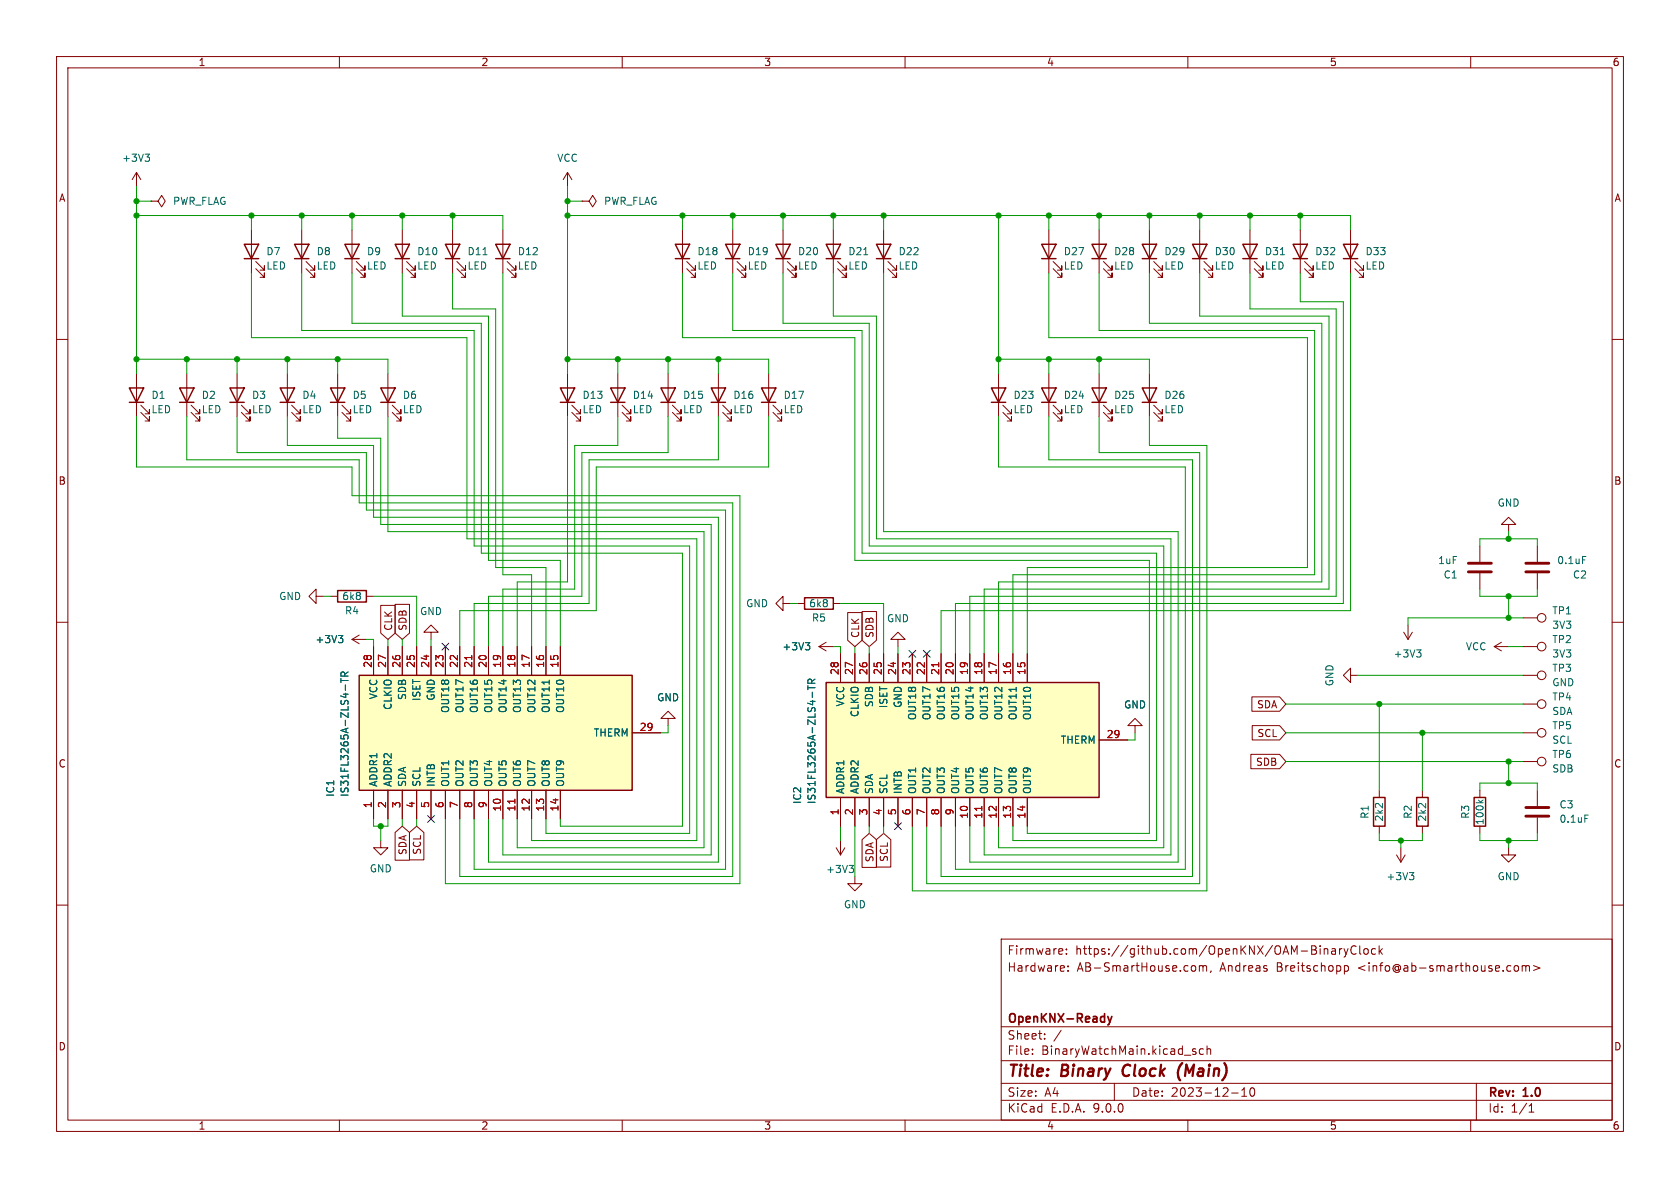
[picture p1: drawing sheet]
<svg xmlns="http://www.w3.org/2000/svg" width="297mm" height="210mm" viewBox="0 0 297 210" stroke-linecap="round" stroke-linejoin="round" font-family="sans-serif">
<g fill="none" stroke="#840000" stroke-width=".18">
<path d="M10 10h277v190h-277zM12 12h273v186h-273zM60 10v2M110 10v2M160 10v2M210 10v2M260 10v2M26.7 35.6h1.2l.7-1.1 .6 1.1-.6 1-.7-1M26.7 35.6h.1M88.9 40.6v7.7M89.7 47.5l1.5 1.5v-.7v.7h-.8M89.7 46.2l1.5 1.6v-.8v.8h-.8"/>
<path d="M147.3 40.6v7.7M148.1 47.5l1.5 1.5v-.7v.7h-.8M148.1 46.2l1.5 1.6v-.8v.8h-.8M156.2 40.6v7.7M157 47.5l1.5 1.5v-.7v.7h-.8M157 46.2l1.5 1.6v-.8v.8h-.8M10 60h2M176.5 66v7.7M177.3 72.9l1.5 1.5v-.7v.7h-.7M177.3 71.6l1.5 1.6v-.8v.8h-.7M285 60h2M10 110h2"/>
<path d="M269.2 119.4h2.6M285 110h2M269.2 134.6h2.6M269.2 124.5h2.6M269.2 129.5h2.6M10 160h2M177 166h108v32h-108zM187.8 167.8l.1 .3-.7 .1M188.5 168.6v.1M188.5 167.8v.1M188.8 171.6v.1M188.8 170.8v.1"/>
<path d="M211.1 170.7l.3 .3v.4l-.3 .3M212 170.7v1M212 170.8l.5-.1 .2 .2M212.7 170.9l.2-.2 .3 .1 .1 .9M212.7 170.9v.8M214.1 171.6l-.1 .3M234.3 167.7h.2l.2 .2v.8M235.5 167.8h.5l.1 .9M236.1 168.1h-.5a.29 .29 0 0 0-.2 .3 .29 .29 0 0 0 .2 .3l.5-.1M236.8 167.7v1M237.2 167.7l-.2 .1-.2 .2M237.6 167.7l.4 1"/>
<path d="M237.7 170.8l.4-.1 .3 .3v.4l-.2 .2h-.5M237.7 170.7v1.5M238 168.7l-.2 .4-.2 .1M238.3 167.7l-.3 1M239.7 167.3a.6 .6 0 0 0-.7 0 .6 .6 0 0 0-.2 .8 .56 .56 0 0 0 .3 .5 .56 .56 0 0 0 .6 0M240.4 167.2v1.3l.2 .2M241.2 167.8l.4-.1 .3 .3v.4l-.3 .3-.4-.1-.1-.2v-.4zM243.2 167.8l-.5-.1-.2 .3v.4l.1 .2h.6M243.8 167.2v1.5M244 168.1l.4 .6M244.4 167.7l-.6 .6M267.8 170.8l.4-.1 .3 .3v.4l-.3 .3-.4-.1-.1-.2v-.4z"/>
<path d="M269.1 170.8l.4-.1 .2 .2M269.1 170.7v1M269.7 170.9l.3-.2 .3 .1 .1 .9M269.7 170.9v.8M271.1 170.7l1.1 .4-1.1 .5M285 160h2M60 198v2M110 198v2M160 198v2M177 194.5h108M177 191.5h108M177 187.5h108"/>
<path d="M177 181.5h108M182.5 186.3v.1M182.5 185.5v.1M184.7 183.6v.1M184.7 182.8v.1M187.6 182.1l-1.3 2M197 191.5v3M210 198v2M210.9 185.8l.5 .2 .1 .2-.3 .2-.4-.1M210.9 185.5h.5M212.7 185.5l-.4-.1-.3 .3v.4l.2 .2h.5M213.4 185.5l.2-.1 .4 .1v.9"/>
<path d="M213.4 184.9v1.5M217.7 193.2h1.2M219.5 193.8h.9M219.5 192.7l.5-.4v1.5M221.1 192.4l.2-.1a.81 .81 0 0 1 .6 .6 .81 .81 0 0 1-.3 .8l-.1 .1a.81 .81 0 0 1-.4-1.4zM260 198v2M261 191.5v6.5M270.3 196.6h.9M270.3 195.5l.4-.4v1.5"/>
<circle cx="272.5" cy="119.4" r=".76"/>
<circle cx="272.5" cy="124.5" r=".76"/>
<circle cx="272.5" cy="129.5" r=".76"/>
<circle cx="272.5" cy="134.6" r=".76"/>
</g>
<path d="M198.8 188.5a1.27 1.27 0 0 0-.1 1.6M209 187.9a2.35 2.35 0 0 0-.4 3.1" fill="none" stroke="#840000" stroke-width=".4"/>
<path d="M195.8 179.7l.4 1M196.6 179.7l-.4 1M196.2 180.7l-.1 .3-.3 .2" fill="none" stroke="#840000" stroke-width=".3"/>
<path d="M87.6 43.2h2.6l-1.3 2.5zM87.6 45.7h2.6M146 43.2h2.6l-1.3 2.5zM146 45.7h2.6M154.9 43.2h2.6l-1.3 2.5zM154.9 45.7h2.6M175.3 68.6h2.5l-1.3 2.5zM175.3 71.1h2.5" fill="none" stroke="#840000" stroke-width=".25"/>
<path d="M152.7 45h.7" fill="none" stroke="#006464" stroke-width=".18"/>
<path d="M146 120.7h48.3v20.3h-48.3z" fill="#ffffc2"/>
<g fill="none" stroke="#840000" stroke-width=".25">
<path d="M43.2 43.2h2.5l-1.3 2.5zM43.2 45.7h2.5M52.1 43.2h2.5l-1.3 2.5zM52.1 45.7h2.5M61 43.2h2.5l-1.3 2.5zM61 45.7h2.5M69.8 43.2h2.6l-1.3 2.5zM69.8 45.7h2.6M78.7 43.2h2.6l-1.3 2.5zM78.7 45.7h2.6M119.4 43.2h2.5l-1.3 2.5zM119.4 45.7h2.5"/>
<path d="M128.3 43.2h2.5l-1.3 2.5zM128.3 45.7h2.5M137.2 43.2h2.5l-1.3 2.5zM137.2 45.7h2.5M184.1 43.2h2.6l-1.3 2.5zM184.1 45.7h2.6M193 43.2h2.6l-1.3 2.5zM193 45.7h2.6M201.9 43.2h2.6l-1.3 2.5zM201.9 45.7h2.6M210.8 43.2h2.6l-1.3 2.5zM210.8 45.7h2.6"/>
<path d="M219.7 43.2h2.5l-1.2 2.5zM219.7 45.7h2.5M228.6 43.2h2.5l-1.2 2.5zM228.6 45.7h2.5M237.5 43.2h2.5l-1.2 2.5zM237.5 45.7h2.5M22.9 68.6h2.5l-1.3 2.5zM22.9 71.1h2.5M31.7 68.6h2.6l-1.3 2.5zM31.7 71.1h2.6M40.6 68.6h2.6l-1.3 2.5zM40.6 71.1h2.6"/>
<path d="M49.5 68.6h2.6l-1.3 2.5zM49.5 71.1h2.6M58.4 68.6h2.6l-1.3 2.5zM58.4 71.1h2.6M67.3 68.6h2.5l-1.2 2.5zM67.3 71.1h2.5M99.1 68.6h2.5l-1.3 2.5zM99.1 71.1h2.5M107.9 68.6h2.6l-1.3 2.5zM107.9 71.1h2.6M116.8 68.6h2.6l-1.3 2.5zM116.8 71.1h2.6"/>
<path d="M134.6 68.6h2.6l-1.3 2.5zM134.6 71.1h2.6M184.1 68.6h2.6l-1.3 2.5zM184.1 71.1h2.6M193 68.6h2.6l-1.3 2.5zM193 71.1h2.6M201.9 68.6h2.6l-1.3 2.5zM201.9 71.1h2.6M59.7 104.4h5.1v2h-5.1zM142.2 105.7h5.1v2h-5.1zM146 120.7h48.3v20.3h-48.3zM242.8 141h2.1v5.1h-2.1z"/>
<path d="M250.4 141h2.1v5.1h-2.1zM260.6 141h2v5.1h-2z"/>
</g>
<g fill="none" stroke="#840000" stroke-width=".18">
<path d="M24.1 30.5l-.7 1.3M24.1 30.5l.8 1.3M24.1 30.5v2.5M100.3 30.5l-.7 1.3M100.3 30.5l.8 1.3M100.3 30.5v2.5M102.9 35.6h1.2l.7-1.1 .6 1.1-.6 1-.7-1M102.9 35.6h.1M44.4 40.6v7.7M45.2 47.5l1.5 1.5v-.7v.7h-.7M45.2 46.2l1.5 1.6v-.8v.8h-.7M53.3 40.6v7.7"/>
<path d="M54.1 47.5l1.5 1.5v-.7v.7h-.7M54.1 46.2l1.5 1.6v-.8v.8h-.7M62.2 40.6v7.7M63 47.5l1.5 1.5v-.7v.7h-.7M63 46.2l1.5 1.6v-.8v.8h-.7M71.1 40.6v7.7M71.9 47.5l1.5 1.5v-.7v.7h-.8M71.9 46.2l1.5 1.6v-.8v.8h-.8M80 40.6v7.7M80.8 47.5l1.5 1.5v-.7v.7h-.8M80.8 46.2l1.5 1.6v-.8v.8h-.8M120.6 40.6v7.7"/>
<path d="M121.4 47.5l1.5 1.5v-.7v.7h-.7M121.4 46.2l1.5 1.6v-.8v.8h-.7M129.5 40.6v7.7M130.3 47.5l1.5 1.5v-.7v.7h-.7M130.3 46.2l1.5 1.6v-.8v.8h-.7M138.4 40.6v7.7M139.2 47.5l1.5 1.5v-.7v.7h-.7M139.2 46.2l1.5 1.6v-.8v.8h-.7M185.4 40.6v7.7M186.2 47.5l1.5 1.5v-.7v.7h-.8M186.2 46.2l1.5 1.6v-.8v.8h-.8M194.3 40.6v7.7"/>
<path d="M195.1 47.5l1.5 1.5v-.7v.7h-.8M195.1 46.2l1.5 1.6v-.8v.8h-.8M203.2 40.6v7.7M204 47.5l1.5 1.5v-.7v.7h-.8M204 46.2l1.5 1.6v-.8v.8h-.8M212.1 40.6v7.7M212.9 47.5l1.5 1.5v-.7v.7h-.8M212.9 46.2l1.5 1.6v-.8v.8h-.8M221 40.6v7.7M221.7 47.5l1.6 1.5v-.7v.7h-.8M221.7 46.2l1.6 1.6v-.8v.8h-.8M229.9 40.6v7.7"/>
<path d="M230.6 47.5l1.6 1.5v-.7v.7h-.8M230.6 46.2l1.6 1.6v-.8v.8h-.8M238.8 40.6v7.7M239.5 47.5l1.5 1.5v-.7v.7h-.7M239.5 46.2l1.5 1.6v-.8v.8h-.7M24.1 66v7.7M24.9 72.9l1.5 1.5v-.7v.7h-.7M24.9 71.6l1.5 1.6v-.8v.8h-.7M33 66v7.7M33.8 72.9l1.5 1.5v-.7v.7h-.8M33.8 71.6l1.5 1.6v-.8v.8h-.8M41.9 66v7.7"/>
<path d="M42.7 72.9l1.5 1.5v-.7v.7h-.8M42.7 71.6l1.5 1.6v-.8v.8h-.8M50.8 66v7.7M51.6 72.9l1.5 1.5v-.7v.7h-.8M51.6 71.6l1.5 1.6v-.8v.8h-.8M59.7 66v7.7M60.5 72.9l1.5 1.5v-.7v.7h-.8M60.5 71.6l1.5 1.6v-.8v.8h-.8M68.6 66v7.7M69.3 72.9l1.6 1.5v-.7v.7h-.8M69.3 71.6l1.6 1.6v-.8v.8h-.8M100.3 66v7.7"/>
<path d="M101.1 72.9l1.5 1.5v-.7v.7h-.7M101.1 71.6l1.5 1.6v-.8v.8h-.7M109.2 66v7.7M110 72.9l1.5 1.5v-.7v.7h-.8M110 71.6l1.5 1.6v-.8v.8h-.8M118.1 66v7.7M118.9 72.9l1.5 1.5v-.7v.7h-.8M118.9 71.6l1.5 1.6v-.8v.8h-.8M135.9 66v7.7M136.7 72.9l1.5 1.5v-.7v.7h-.8M136.7 71.6l1.5 1.6v-.8v.8h-.8M185.4 66v7.7"/>
<path d="M186.2 72.9l1.5 1.5v-.7v.7h-.8M186.2 71.6l1.5 1.6v-.8v.8h-.8M194.3 66v7.7M195.1 72.9l1.5 1.5v-.7v.7h-.8M195.1 71.6l1.5 1.6v-.8v.8h-.8M203.2 66v7.7M204 72.9l1.5 1.5v-.7v.7h-.8M204 71.6l1.5 1.6v-.8v.8h-.8M261.6 96.5v2.8M266.7 92.7h1.3l-1.3-1.3-1.3 1.3h1.3v1.3M271.8 96.5v2.8M55.9 105.4v-1.3l-1.3 1.3 1.3 1.3v-1.3h1.2"/>
<path d="M58.4 105.4h1.3M62.2 113l1.3 .8M62.2 113h2.6M63.5 112.3l-1.3 .7M64.8 105.4h1.2M76.2 111.8h1.3l-1.3-1.3-1.3 1.3h1.3v1.2M138.4 106.7v-1.3l-1.2 1.3 1.2 1.3v-1.3h1.3M141 106.7h1.2M144.8 114.3h2.5M144.8 114.3l1.2 .8M146 113.5l-1.2 .8M147.3 106.7h1.3"/>
<path d="M148.6 115.6v5.1M151.1 115.6v5.1M153.7 115.6v5.1M156.2 115.6v5.1M158.7 113h1.3l-1.3-1.2-1.2 1.2h1.2v1.3M158.7 115.6v5.1M161.3 115.6v5.1M163.8 115.6v5.1M166.4 115.6v5.1M168.9 115.6v5.1M171.4 115.6v5.1M174 115.6v5.1"/>
<path d="M176.5 115.6v5.1M179.1 115.6v5.1M181.6 115.6v5.1M238.8 119.4v-1.3l-1.3 1.3 1.3 1.3v-1.3h1.2M248.2 111.8l.7 1.2M248.9 110.5v2.5M249.7 111.8l-.8 1.2M261.6 101.3v2.8M264.2 114.3h2.5M264.2 114.3l1.2 .8M265.4 113.5l-1.2 .8M269.2 109.2h2.6"/>
<path d="M269.2 114.3h2.6M271.8 101.3v2.8M118.1 127h1.3l-1.3-1.3-1.3 1.3h1.3v1.3M194.3 130.8h5.1M200.7 128.3h1.2l-1.2-1.3-1.3 1.3h1.3v1.2M243.8 139.7v1.3M251.5 139.7v1.3M261.6 139.7v1.3M271.8 139.7v2.8M67.3 148.6v1.3h1.3l-1.3 1.2-1.3-1.2h1.3M147.8 149.9l.8 1.2M148.6 141v5.1"/>
<path d="M148.6 148.6v2.5M149.4 149.9l-.8 1.2M151.1 154.9v1.3h1.3l-1.3 1.3-1.2-1.3h1.2M151.1 141v5.1M153.7 141v5.1M156.2 141v5.1M158.7 141v5.1M161.3 141v5.1M163.8 141v5.1M166.4 141v5.1M168.9 141v5.1M171.4 141v5.1"/>
<path d="M174 141v5.1M176.5 141v5.1M179.1 141v5.1M181.6 141v5.1M243.8 146.1v1.2M246.9 151.1l.7 1.3M247.6 149.9v2.5M248.4 151.1l-.8 1.3M251.5 146.1v1.2M261.6 146.1v1.2M266.7 149.9v1.2h1.3l-1.3 1.3-1.3-1.3h1.3M271.8 144.5v2.8"/>
<circle cx="272.5" cy="114.3" r=".76"/>
<circle cx="272.5" cy="109.2" r=".76"/>
</g>
<path d="M166 117.1v.8M173.6 142.5v.8" fill="none" stroke="#a90000" stroke-width=".18"/>
<g fill="none" stroke="#006464" stroke-width=".18">
<path d="M25.6 27.2h.8l-.4 .5M26.2 27.7l.2 .3v.3l-.2 .2M85.4 45h.7M226.4 45h.7M279.8 98.4h.6M59.8 112.3h.8l-.4 .5M60.4 112.8l.2 .3v.3l-.2 .2M142.4 113.6h.8l-.5 .5M142.9 114.1l.3 .2v.3l-.3 .3M250.4 114.9h.8l-.4 .5M251 115.4l.2 .2v.3l-.2 .2M142.8 121.2v.7"/>
<path d="M142.8 121.6h1.3M143.5 120.8l-.1-.6-.2-.1h-.3l-.1 .7h1.3M143.6 122.4v.9M144.1 120.1l-.6 .4M150.1 153h.8l-.4 .5M150.6 153.5l.3 .2v.3l-.3 .2M249.2 154.2h.7l-.4 .5M249.7 154.7l.2 .3v.3l-.2 .2M261.4 141.4l.4 .5M262.2 141.4l-.5 .4M280.2 144.1h.6"/>
</g>
<path d="M259.6 99.6h4.1M269.7 99.6h4.1M259.6 101.1h4.1M269.7 101.1h4.1M269.7 142.7h4.1M269.7 144.3h4.1" fill="none" stroke="#840000" stroke-width=".51"/>
<path d="M63.5 119.4h48.3v20.3h-48.3z" fill="#ffffc2"/>
<path d="M125.7 68.6h2.6l-1.3 2.5zM125.7 71.1h2.6M63.5 119.4h48.3v20.3h-48.3z" fill="none" stroke="#840000" stroke-width=".25"/>
<g fill="none" stroke="#840000" stroke-width=".18">
<path d="M127 66v7.7M127.8 72.9l1.5 1.5v-.7v.7h-.8M127.8 71.6l1.5 1.6v-.8v.8h-.8M66 114.3v5.1M67.3 107h2.6v4.9l-1.3 1.1-1.3-1.1zM68.6 114.3v5.1M69.8 106.8h2.6v5.1l-1.3 1.1-1.3-1.1zM71.1 114.3v5.1M73.7 114.3v5.1M76.2 114.3v5.1M78.7 114.3v5.1M81.3 114.3v5.1"/>
<path d="M83.8 114.3v5.1M86.4 114.3v5.1M88.9 114.3v5.1M91.4 114.3v5.1M94 114.3v5.1M96.5 114.3v5.1M99.1 114.3v5.1M148.6 115.6v5.1M149.9 108.3h2.5v4.9l-1.3 1.1-1.2-1.1zM151.1 115.6v5.1M152.4 108.1h2.5v5.1l-1.2 1.1-1.3-1.1zM153.7 115.6v5.1"/>
<path d="M156.2 115.6v5.1M158.7 115.6v5.1M161.3 115.6v5.1M163.8 115.6v5.1M166.4 115.6v5.1M168.9 115.6v5.1M171.4 115.6v5.1M174 115.6v5.1M176.5 115.6v5.1M179.1 115.6v5.1M181.6 115.6v5.1M66 139.7v5.1"/>
<path d="M68.6 139.7v5.1M71.1 139.7v5.1M73.7 139.7v5.1M76.2 139.7v5.1M78.7 139.7v5.1M81.3 139.7v5.1M83.8 139.7v5.1M86.4 139.7v5.1M88.9 139.7v5.1M91.4 139.7v5.1M94 139.7v5.1M96.5 139.7v5.1"/>
<path d="M99.1 139.7v5.1M111.8 129.5h5M194.3 130.8h5.1M221.1 133.3h5.1l1.1 1.3-1.1 1.3h-5.1zM221.3 123.2h4.9l1.1 1.3-1.1 1.2h-4.9zM221.4 128.3h4.8l1.1 1.2-1.1 1.3h-4.8zM69.8 147.2l1.3-1.1 1.3 1.1v4.9h-2.6zM72.4 147.2l1.3-1.1 1.2 1.1v4.8h-2.5zM148.6 141v5.1M151.1 141v5.1M152.4 148.4l1.3-1.1 1.2 1.1v4.9h-2.5zM153.7 141v5.1"/>
<path d="M154.9 148.4l1.3-1.1 1.3 1.1v4.9h-2.6zM156.2 141v5.1M158.7 141v5.1M161.3 141v5.1M163.8 141v5.1M166.4 141v5.1M168.9 141v5.1M171.4 141v5.1M174 141v5.1M176.5 141v5.1M179.1 141v5.1M181.6 141v5.1"/>
</g>
<path d="M83.4 115.9v.7M166 117.1v.8M91 141.3v.7M173.6 142.5v.8" fill="none" stroke="#a90000" stroke-width=".18"/>
<g fill="none" stroke="#006464" stroke-width=".18">
<path d="M59.8 112.3h.8l-.4 .5M60.3 119.9v.8M60.4 112.8l.2 .3v.3l-.2 .2M60.9 119.5v-.6l-.2-.1h-.3l-.1 .7h1.2M61.5 118.8l-.6 .4M142.4 113.6h.8l-.5 .5M142.9 114.1l.3 .2v.3l-.3 .3M60.3 120.3h1.2M61.1 121.1v1M142.8 121.2v.7M142.8 121.6h1.3M143.5 120.8l-.1-.6-.2-.1h-.3l-.1 .7h1.3"/>
<path d="M143.6 122.4v.9M144.1 120.1l-.6 .4"/>
</g>
<g fill="none" stroke="#009600" stroke-width=".18">
<path d="M24.1 33v33M24.1 38.1h64.8v2.5M24.1 35.6h2.6M44.4 38.1v2.5M53.3 38.1v2.5M62.2 38.1v2.5M71.1 38.1v2.5M80 38.1v2.5M100.3 38.1h138.5v2.5M100.3 35.6h2.6M100.3 33v33M120.6 38.1v2.5"/>
<path d="M129.5 38.1v2.5M138.4 38.1v2.5M147.3 38.1v2.5M156.2 38.1v2.5M176.5 38.1v27.9M185.4 38.1v2.5M194.3 38.1v2.5M203.2 38.1v2.5M212.1 38.1v2.5M221 38.1v2.5M229.9 38.1v2.5M44.4 48.3v11.4h38.1v35.6h40.7v53.3h-29.2v-3.8"/>
<path d="M53.3 48.3v10.1h30.5v38.1h38.1v50.8h-25.4v-2.5M62.2 48.3v8.9h22.9v40.6h35.5v48.3h-21.5v-1.3M71.1 48.3v7.6h15.3v43.2h12.7v15.2M80 48.3v6.3h7.6v45.7h8.9v14M88.9 48.3v53.3h5.1v12.7M120.6 48.3v11.4h30.5v39.4h52.1v48.2h-21.6v-1.2M129.5 48.3v10.1h22.9v39.4h52.1v50.8h-25.4v-2.5M138.4 48.3v8.9h15.3v39.3h52v53.4h-29.2v-3.8M147.3 48.3v7.6h7.6v39.4h52.1v55.8h-33v-5M156.2 48.3v45.7h52.1v58.4h-36.9v-6.3M185.4 48.3v11.4h45.7v40.6h-49.5v15.3M194.3 48.3v10.1h38.1v43.2h-53.3v14"/>
<path d="M203.2 48.3v8.9h30.5v45.7h-57.2v12.7M212.1 48.3v7.6h22.8v48.2h-60.9v11.5M221 48.3v6.3h15.2v50.8h-64.8v10.2M229.9 48.3v5h7.6v53.4h-68.6v8.9M238.8 48.3v59.7h-72.4v7.6M24.1 73.7v8.9h38.1v5h68.6v68.6h-52.1v-11.4M24.1 63.5h44.5v2.5M33 63.5v2.5M33 73.7v7.6h30.5v7.6h66v66h-48.2v-10.1M41.9 73.7v6.3h22.9v10.2h63.5v63.5h-44.5v-8.9M41.9 63.5v2.5M50.8 73.7v5h15.2v12.7h61v61h-40.6v-7.6"/>
<path d="M50.8 63.5v2.5M59.7 73.7v3.8h7.6v15.2h58.4v58.4h-36.8v-6.3M59.7 63.5v2.5M68.6 73.7v20.3h55.9v55.9h-33.1v-5.1M100.3 63.5h35.6v2.5M100.3 73.7v29.2h-8.9v11.4M109.2 73.7v5h-7.6v25.4h-12.7v10.2M109.2 63.5v2.5M118.1 63.5v2.5M118.1 73.7v6.3h-15.2v25.4h-16.5v8.9M127 73.7v7.6h-22.9v25.4h-20.3v7.6M127 63.5v2.5"/>
<path d="M135.9 73.7v8.9h-30.5v25.4h-24.1v6.3M176.5 63.5h26.7v2.5M176.5 73.7v8.9h33v71.1h-40.6v-7.6M185.4 73.7v7.6h25.4v73.6h-44.4v-8.8M185.4 63.5v2.5M194.3 73.7v6.3h17.8v76.2h-48.3v-10.1M194.3 63.5v2.5M203.2 73.7v5h10.2v78.8h-52.1v-11.4M261.6 96.5v-1.2h10.2v1.2M266.7 94v1.3M57.1 105.4h1.3M64.8 113h1.2v1.3"/>
<path d="M66 105.4h7.7v8.9M68.6 113v1.3M71.1 113v1.3M76.2 113v1.3M139.7 106.7h1.3M147.3 114.3h1.3v1.3M148.6 106.7h7.6v8.9M151.1 114.3v1.3M153.7 114.3v1.3M158.7 114.3v1.3M240 119.4h29.2M261.6 104.1v1.3h10.2v-1.3"/>
<path d="M266.7 105.4v3.8M266.7 114.3h2.5M269.2 109.2h-20.3v1.3M118.1 128.3v1.2h-1.3M200.7 129.5v1.3h-1.3M227.3 129.5h41.9M227.3 134.6h41.9M227.3 124.5h41.9M243.8 124.5v15.2M251.5 129.5v10.2M261.6 139.7v-1.3h10.2v1.3M266.7 134.6v3.8"/>
<path d="M66 144.8v1.3h2.6v-1.3M67.3 146.1v2.5M71.1 144.8v1.3M73.7 144.8v1.3M148.6 146.1v2.5M151.1 146.1v8.8M153.7 146.1v1.2M156.2 146.1v1.2M243.8 147.3v1.3h7.7v-1.3M247.6 148.6v1.3M261.6 147.3v1.3h10.2v-1.3M266.7 148.6v1.3"/>
</g>
<path d="M78.1 113.7l1.2 1.2M79.3 113.7l-1.2 1.2M160.7 115l1.2 1.2M161.9 115l-1.2 1.2M163.2 115l1.2 1.2M164.4 115l-1.2 1.2M75.6 144.2l1.2 1.2M76.8 144.2l-1.2 1.2M158.1 145.4l1.3 1.3M159.4 145.4l-1.3 1.3" fill="none" stroke="#000084" stroke-width=".18"/>
<g fill="#009600" stroke="#009600" stroke-width=".18">
<circle cx="24.1" cy="38.1" r=".46"/>
<circle cx="44.4" cy="38.1" r=".46"/>
<circle cx="24.1" cy="63.5" r=".46"/>
<circle cx="33" cy="63.5" r=".46"/>
<circle cx="71.1" cy="38.1" r=".46"/>
<circle cx="62.2" cy="38.1" r=".46"/>
<circle cx="53.3" cy="38.1" r=".46"/>
<circle cx="24.1" cy="35.6" r=".46"/>
<circle cx="147.3" cy="38.1" r=".46"/>
<circle cx="156.2" cy="38.1" r=".46"/>
<circle cx="127" cy="63.5" r=".46"/>
<circle cx="118.1" cy="63.5" r=".46"/>
<circle cx="138.4" cy="38.1" r=".46"/>
<circle cx="129.5" cy="38.1" r=".46"/>
<circle cx="67.3" cy="146.1" r=".46"/>
<circle cx="109.2" cy="63.5" r=".46"/>
<circle cx="100.3" cy="38.1" r=".46"/>
<circle cx="100.3" cy="35.6" r=".46"/>
<circle cx="120.6" cy="38.1" r=".46"/>
<circle cx="80" cy="38.1" r=".46"/>
<circle cx="100.3" cy="63.5" r=".46"/>
<circle cx="59.7" cy="63.5" r=".46"/>
<circle cx="50.8" cy="63.5" r=".46"/>
<circle cx="41.9" cy="63.5" r=".46"/>
<circle cx="266.7" cy="148.6" r=".46"/>
<circle cx="266.7" cy="134.6" r=".46"/>
<circle cx="266.7" cy="138.4" r=".46"/>
<circle cx="185.4" cy="38.1" r=".46"/>
<circle cx="247.6" cy="148.6" r=".46"/>
<circle cx="251.5" cy="129.5" r=".46"/>
<circle cx="243.8" cy="124.5" r=".46"/>
<circle cx="212.1" cy="38.1" r=".46"/>
<circle cx="221" cy="38.1" r=".46"/>
<circle cx="185.4" cy="63.5" r=".46"/>
<circle cx="194.3" cy="63.5" r=".46"/>
<circle cx="176.5" cy="63.5" r=".46"/>
<circle cx="194.3" cy="38.1" r=".46"/>
<circle cx="203.2" cy="38.1" r=".46"/>
<circle cx="176.5" cy="38.1" r=".46"/>
<circle cx="229.9" cy="38.1" r=".46"/>
<circle cx="266.7" cy="95.3" r=".46"/>
<circle cx="266.7" cy="105.4" r=".46"/>
<circle cx="266.7" cy="109.2" r=".46"/>
</g>
<g font-size="2.8" fill="#840000">
<text x="178" y="190.9">Title:</text>
<text x="187.7" y="190.9">Binary</text>
<text x="199.3" y="190.9">Clock</text>
<text x="209.8" y="190.9">(Main)</text>
</g>
<g font-size="2.1" fill="#840000">
<text x="178" y="172">Hardware:</text>
<text x="178" y="169">Firmware:</text>
<text x="190.1" y="169">https://github.com/OpenKNX/OAM-BinaryClock</text>
<text x="190.4" y="172">AB-SmartHouse.com,</text>
<text x="215.7" y="172">Andreas</text>
<text x="225.8" y="172">Breitschopp</text>
<text x="240.3" y="172">&lt;info@ab-smarthouse.com&gt;</text>
<text x="178" y="184">Sheet:</text>
<text x="178" y="181.2">OpenKNX-Ready</text>
<text x="178" y="186.7">File:</text>
<text x="184.1" y="186.7">BinaryWatchMain.kicad_sch</text>
<text x="178" y="196.9">KiCad</text>
<text x="178" y="194.1">Size:</text>
<text x="184.7" y="194.1">A4</text>
<text x="185.7" y="196.9">E.D.A.</text>
<text x="193.3" y="196.9">9.0.0</text>
<text x="200" y="194.1">Date:</text>
<text x="207" y="194.1">2023-12-10</text>
<text x="263" y="194.3">Rev:</text>
<text x="263" y="196.9">Id:</text>
<text x="267.1" y="196.9">1/1</text>
<text x="269.4" y="194.3">1.0</text>
</g>
<g font-size="1.8" fill="#840000">
<text x="35" y="11.9">1</text>
<text x="85" y="11.9">2</text>
<text x="135" y="11.9">3</text>
<text x="185" y="11.9">4</text>
<text x="235" y="11.9">5</text>
<text x="285" y="11.9">6</text>
<text x="10.3" y="35.9">A</text>
<text x="285.3" y="35.9">A</text>
<text x="10.3" y="85.9">B</text>
<text x="285.3" y="85.9">B</text>
<text x="69.5" y="111.6" transform="rotate(-90 69.5 111.6)">CLK</text>
<text x="72.1" y="111.6" transform="rotate(-90 72.1 111.6)">SDB</text>
<text x="152.1" y="112.9" transform="rotate(-90 152.1 112.9)">CLK</text>
<text x="154.6" y="112.9" transform="rotate(-90 154.6 112.9)">SDB</text>
<text x="222.1" y="125.4">SDA</text>
<text x="222.2" y="130.5">SCL</text>
<text x="10.3" y="135.9">C</text>
<text x="221.9" y="135.6">SDB</text>
<text x="285.3" y="135.9">C</text>
<text x="72.1" y="151.3" transform="rotate(-90 72.1 151.3)">SDA</text>
<text x="74.6" y="151.2" transform="rotate(-90 74.6 151.2)">SCL</text>
<text x="154.6" y="152.5" transform="rotate(-90 154.6 152.5)">SDA</text>
<text x="157.2" y="152.5" transform="rotate(-90 157.2 152.5)">SCL</text>
<text x="10.3" y="185.9">D</text>
<text x="285.3" y="185.9">D</text>
<text x="35" y="199.9">1</text>
<text x="85" y="199.9">2</text>
<text x="135" y="199.9">3</text>
<text x="185" y="199.9">4</text>
<text x="235" y="199.9">5</text>
<text x="285" y="199.9">6</text>
</g>
<g font-size="1.8" fill="#006464">
<text x="21.5" y="28.8">+3V3</text>
<text x="98.4" y="28.8">VCC</text>
<text x="30.5" y="36.4">PWR_FLAG</text>
<text x="106.7" y="36.4">PWR_FLAG</text>
<text x="47" y="45.3">D7</text>
<text x="47" y="47.9">LED</text>
<text x="55.9" y="45.3">D8</text>
<text x="55.9" y="47.9">LED</text>
<text x="64.8" y="45.3">D9</text>
<text x="64.8" y="47.9">LED</text>
<text x="73.7" y="47.9">LED</text>
<text x="73.7" y="45.3">D10</text>
<text x="82.6" y="47.9">LED</text>
<text x="82.6" y="45.3">D11</text>
<text x="91.4" y="47.9">LED</text>
<text x="91.4" y="45.3">D12</text>
<text x="123.2" y="47.9">LED</text>
<text x="123.2" y="45.3">D18</text>
<text x="132.1" y="47.9">LED</text>
<text x="132.1" y="45.3">D19</text>
<text x="141" y="47.9">LED</text>
<text x="141" y="45.3">D20</text>
<text x="149.9" y="47.9">LED</text>
<text x="149.9" y="45.3">D21</text>
<text x="158.8" y="47.9">LED</text>
<text x="158.8" y="45.3">D22</text>
<text x="188" y="47.9">LED</text>
<text x="188" y="45.3">D27</text>
<text x="196.9" y="47.9">LED</text>
<text x="196.9" y="45.3">D28</text>
<text x="205.7" y="47.9">LED</text>
<text x="205.7" y="45.3">D29</text>
<text x="214.6" y="47.9">LED</text>
<text x="214.6" y="45.3">D30</text>
<text x="223.5" y="47.9">LED</text>
<text x="223.5" y="45.3">D31</text>
<text x="232.4" y="47.9">LED</text>
<text x="232.4" y="45.3">D32</text>
<text x="241.3" y="47.9">LED</text>
<text x="241.3" y="45.3">D33</text>
<text x="26.7" y="70.7">D1</text>
<text x="35.6" y="70.7">D2</text>
<text x="44.5" y="70.7">D3</text>
<text x="53.3" y="70.7">D4</text>
<text x="62.2" y="70.7">D5</text>
<text x="71.1" y="70.7">D6</text>
<text x="102.9" y="70.7">D13</text>
<text x="111.8" y="70.7">D14</text>
<text x="120.7" y="70.7">D15</text>
<text x="129.5" y="70.7">D16</text>
<text x="138.4" y="70.7">D17</text>
<text x="179.1" y="70.7">D23</text>
<text x="188" y="70.7">D24</text>
<text x="196.9" y="70.7">D25</text>
<text x="205.7" y="70.7">D26</text>
<text x="26.7" y="73.3">LED</text>
<text x="35.6" y="73.3">LED</text>
<text x="44.5" y="73.3">LED</text>
<text x="53.3" y="73.3">LED</text>
<text x="62.2" y="73.3">LED</text>
<text x="71.1" y="73.3">LED</text>
<text x="102.9" y="73.3">LED</text>
<text x="111.8" y="73.3">LED</text>
<text x="120.7" y="73.3">LED</text>
<text x="129.5" y="73.3">LED</text>
<text x="138.4" y="73.3">LED</text>
<text x="179.1" y="73.3">LED</text>
<text x="188" y="73.3">LED</text>
<text x="196.9" y="73.3">LED</text>
<text x="205.7" y="73.3">LED</text>
<text x="264.7" y="89.8">GND</text>
<text x="254.1" y="99.9">1uF</text>
<text x="275.2" y="99.9">0.1uF</text>
<text x="49.3" y="106.3">GND</text>
<text x="60.4" y="106.3">6k8</text>
<text x="131.8" y="107.5">GND</text>
<text x="143" y="107.5">6k8</text>
<text x="255.1" y="102.5">C1</text>
<text x="278" y="102.5">C2</text>
<text x="55.7" y="113.9">+3V3</text>
<text x="60.9" y="108.8">R4</text>
<text x="74.2" y="108.9">GND</text>
<text x="143.4" y="110.1">R5</text>
<text x="156.7" y="110.2">GND</text>
<text x="274.3" y="108.8">TP1</text>
<text x="274.3" y="113.9">TP2</text>
<text x="274.3" y="111.4">3V3</text>
<text x="138.2" y="115.2">+3V3</text>
<text x="246.3" y="116.4">+3V3</text>
<text x="259" y="115.2">VCC</text>
<text x="274.3" y="119">TP3</text>
<text x="274.3" y="116.4">3V3</text>
<text x="66.9" y="123.7" transform="rotate(-90 66.9 123.7)">VCC</text>
<text x="69.4" y="125.6" transform="rotate(-90 69.4 125.6)">CLKIO</text>
<text x="72" y="123.8" transform="rotate(-90 72 123.8)">SDB</text>
<text x="74.5" y="124" transform="rotate(-90 74.5 124)">ISET</text>
<text x="77.1" y="124" transform="rotate(-90 77.1 124)">GND</text>
<text x="116.1" y="124.2">GND</text>
<text x="149.5" y="125" transform="rotate(-90 149.5 125)">VCC</text>
<text x="154.5" y="125.1" transform="rotate(-90 154.5 125.1)">SDB</text>
<text x="157.1" y="125.3" transform="rotate(-90 157.1 125.3)">ISET</text>
<text x="159.6" y="125.2" transform="rotate(-90 159.6 125.2)">GND</text>
<text x="198.6" y="125.4">GND</text>
<text x="235.9" y="121.4" transform="rotate(-90 235.9 121.4)">GND</text>
<text x="274.3" y="124.1">TP4</text>
<text x="274.3" y="121.5">GND</text>
<text x="79.6" y="126.1" transform="rotate(-90 79.6 126.1)">OUT18</text>
<text x="82.1" y="126.1" transform="rotate(-90 82.1 126.1)">OUT17</text>
<text x="84.7" y="126.1" transform="rotate(-90 84.7 126.1)">OUT16</text>
<text x="87.2" y="126.1" transform="rotate(-90 87.2 126.1)">OUT15</text>
<text x="89.8" y="126.1" transform="rotate(-90 89.8 126.1)">OUT14</text>
<text x="92.3" y="126.1" transform="rotate(-90 92.3 126.1)">OUT13</text>
<text x="94.8" y="126.1" transform="rotate(-90 94.8 126.1)">OUT12</text>
<text x="97.4" y="126.1" transform="rotate(-90 97.4 126.1)">OUT11</text>
<text x="99.9" y="126.1" transform="rotate(-90 99.9 126.1)">OUT10</text>
<text x="104.9" y="130.4">THERM</text>
<text x="152" y="126.9" transform="rotate(-90 152 126.9)">CLKIO</text>
<text x="162.2" y="127.4" transform="rotate(-90 162.2 127.4)">OUT18</text>
<text x="164.7" y="127.4" transform="rotate(-90 164.7 127.4)">OUT17</text>
<text x="167.2" y="127.4" transform="rotate(-90 167.2 127.4)">OUT16</text>
<text x="169.8" y="127.4" transform="rotate(-90 169.8 127.4)">OUT15</text>
<text x="172.3" y="127.4" transform="rotate(-90 172.3 127.4)">OUT14</text>
<text x="174.9" y="127.4" transform="rotate(-90 174.9 127.4)">OUT13</text>
<text x="177.4" y="127.4" transform="rotate(-90 177.4 127.4)">OUT12</text>
<text x="179.9" y="127.4" transform="rotate(-90 179.9 127.4)">OUT11</text>
<text x="182.5" y="127.4" transform="rotate(-90 182.5 127.4)">OUT10</text>
<text x="187.4" y="131.7">THERM</text>
<text x="274.3" y="126.6">SDA</text>
<text x="274.3" y="129.1">TP5</text>
<text x="274.3" y="131.7">SCL</text>
<text x="274.3" y="134.2">TP6</text>
<text x="274.3" y="136.8">SDB</text>
<text x="59.3" y="141" transform="rotate(-90 59.3 141)">IC1</text>
<text x="61.8" y="141" transform="rotate(-90 61.8 141)">IS31FL3265A-ZLS4-TR</text>
<text x="66.9" y="139.2" transform="rotate(-90 66.9 139.2)">ADDR1</text>
<text x="69.4" y="139.2" transform="rotate(-90 69.4 139.2)">ADDR2</text>
<text x="72" y="139.2" transform="rotate(-90 72 139.2)">SDA</text>
<text x="74.5" y="139.2" transform="rotate(-90 74.5 139.2)">SCL</text>
<text x="77.1" y="139.2" transform="rotate(-90 77.1 139.2)">INTB</text>
<text x="79.6" y="139.2" transform="rotate(-90 79.6 139.2)">OUT1</text>
<text x="82.1" y="139.2" transform="rotate(-90 82.1 139.2)">OUT2</text>
<text x="84.7" y="139.2" transform="rotate(-90 84.7 139.2)">OUT3</text>
<text x="87.2" y="139.2" transform="rotate(-90 87.2 139.2)">OUT4</text>
<text x="89.8" y="139.2" transform="rotate(-90 89.8 139.2)">OUT5</text>
<text x="92.3" y="139.2" transform="rotate(-90 92.3 139.2)">OUT6</text>
<text x="94.8" y="139.2" transform="rotate(-90 94.8 139.2)">OUT7</text>
<text x="97.4" y="139.2" transform="rotate(-90 97.4 139.2)">OUT8</text>
<text x="99.9" y="139.2" transform="rotate(-90 99.9 139.2)">OUT9</text>
<text x="141.8" y="142.2" transform="rotate(-90 141.8 142.2)">IC2</text>
<text x="144.4" y="142.2" transform="rotate(-90 144.4 142.2)">IS31FL3265A-ZLS4-TR</text>
<text x="149.5" y="140.5" transform="rotate(-90 149.5 140.5)">ADDR1</text>
<text x="152" y="140.5" transform="rotate(-90 152 140.5)">ADDR2</text>
<text x="154.5" y="140.5" transform="rotate(-90 154.5 140.5)">SDA</text>
<text x="157.1" y="140.5" transform="rotate(-90 157.1 140.5)">SCL</text>
<text x="159.6" y="140.5" transform="rotate(-90 159.6 140.5)">INTB</text>
<text x="162.2" y="140.5" transform="rotate(-90 162.2 140.5)">OUT1</text>
<text x="164.7" y="140.5" transform="rotate(-90 164.7 140.5)">OUT2</text>
<text x="167.2" y="140.5" transform="rotate(-90 167.2 140.5)">OUT3</text>
<text x="169.8" y="140.5" transform="rotate(-90 169.8 140.5)">OUT4</text>
<text x="172.3" y="140.5" transform="rotate(-90 172.3 140.5)">OUT5</text>
<text x="174.9" y="140.5" transform="rotate(-90 174.9 140.5)">OUT6</text>
<text x="177.4" y="140.5" transform="rotate(-90 177.4 140.5)">OUT7</text>
<text x="179.9" y="140.5" transform="rotate(-90 179.9 140.5)">OUT8</text>
<text x="182.5" y="140.5" transform="rotate(-90 182.5 140.5)">OUT9</text>
<text x="275.6" y="143.1">C3</text>
<text x="242.2" y="144.9" transform="rotate(-90 242.2 144.9)">R1</text>
<text x="244.7" y="145.3" transform="rotate(-90 244.7 145.3)">2k2</text>
<text x="249.8" y="144.9" transform="rotate(-90 249.8 144.9)">R2</text>
<text x="252.3" y="145.3" transform="rotate(-90 252.3 145.3)">2k2</text>
<text x="259.9" y="144.9" transform="rotate(-90 259.9 144.9)">R3</text>
<text x="262.5" y="145.9" transform="rotate(-90 262.5 145.9)">100k</text>
<text x="275.6" y="145.6">0.1uF</text>
<text x="65.3" y="154.4">GND</text>
<text x="145.9" y="154.5">+3V3</text>
<text x="245" y="155.8">+3V3</text>
<text x="264.7" y="155.8">GND</text>
<text x="149.1" y="160.8">GND</text>
</g>
<g font-size="1.8" fill="#a90000">
<text x="65.8" y="118.2" transform="rotate(-90 65.8 118.2)">28</text>
<text x="68.3" y="118.2" transform="rotate(-90 68.3 118.2)">27</text>
<text x="70.9" y="118.2" transform="rotate(-90 70.9 118.2)">26</text>
<text x="73.4" y="118.2" transform="rotate(-90 73.4 118.2)">25</text>
<text x="75.9" y="118.2" transform="rotate(-90 75.9 118.2)">24</text>
<text x="78.5" y="118.2" transform="rotate(-90 78.5 118.2)">23</text>
<text x="81" y="118.2" transform="rotate(-90 81 118.2)">22</text>
<text x="83.6" y="118.2" transform="rotate(-90 83.6 118.2)">21</text>
<text x="86.1" y="118.2" transform="rotate(-90 86.1 118.2)">20</text>
<text x="88.6" y="118.2" transform="rotate(-90 88.6 118.2)">19</text>
<text x="91.2" y="118.2" transform="rotate(-90 91.2 118.2)">18</text>
<text x="93.7" y="118.2" transform="rotate(-90 93.7 118.2)">17</text>
<text x="96.3" y="118.2" transform="rotate(-90 96.3 118.2)">16</text>
<text x="98.8" y="118.2" transform="rotate(-90 98.8 118.2)">15</text>
<text x="148.3" y="119.4" transform="rotate(-90 148.3 119.4)">28</text>
<text x="150.9" y="119.4" transform="rotate(-90 150.9 119.4)">27</text>
<text x="153.4" y="119.4" transform="rotate(-90 153.4 119.4)">26</text>
<text x="156" y="119.4" transform="rotate(-90 156 119.4)">25</text>
<text x="158.5" y="119.4" transform="rotate(-90 158.5 119.4)">24</text>
<text x="161" y="119.4" transform="rotate(-90 161 119.4)">23</text>
<text x="163.6" y="119.4" transform="rotate(-90 163.6 119.4)">22</text>
<text x="166.1" y="119.4" transform="rotate(-90 166.1 119.4)">21</text>
<text x="168.7" y="119.4" transform="rotate(-90 168.7 119.4)">20</text>
<text x="171.2" y="119.4" transform="rotate(-90 171.2 119.4)">19</text>
<text x="173.7" y="119.4" transform="rotate(-90 173.7 119.4)">18</text>
<text x="176.3" y="119.4" transform="rotate(-90 176.3 119.4)">17</text>
<text x="178.8" y="119.4" transform="rotate(-90 178.8 119.4)">16</text>
<text x="181.4" y="119.4" transform="rotate(-90 181.4 119.4)">15</text>
<text x="113" y="129.3">29</text>
<text x="195.5" y="130.6">29</text>
<text x="65.8" y="142.9" transform="rotate(-90 65.8 142.9)">1</text>
<text x="68.3" y="142.9" transform="rotate(-90 68.3 142.9)">2</text>
<text x="70.9" y="142.9" transform="rotate(-90 70.9 142.9)">3</text>
<text x="73.4" y="142.9" transform="rotate(-90 73.4 142.9)">4</text>
<text x="75.9" y="142.9" transform="rotate(-90 75.9 142.9)">5</text>
<text x="78.5" y="142.9" transform="rotate(-90 78.5 142.9)">6</text>
<text x="81" y="142.9" transform="rotate(-90 81 142.9)">7</text>
<text x="83.6" y="142.9" transform="rotate(-90 83.6 142.9)">8</text>
<text x="86.1" y="142.9" transform="rotate(-90 86.1 142.9)">9</text>
<text x="88.6" y="143.6" transform="rotate(-90 88.6 143.6)">10</text>
<text x="91.2" y="143.6" transform="rotate(-90 91.2 143.6)">11</text>
<text x="93.7" y="143.6" transform="rotate(-90 93.7 143.6)">12</text>
<text x="96.3" y="143.6" transform="rotate(-90 96.3 143.6)">13</text>
<text x="98.8" y="143.6" transform="rotate(-90 98.8 143.6)">14</text>
<text x="148.3" y="144.2" transform="rotate(-90 148.3 144.2)">1</text>
<text x="150.9" y="144.2" transform="rotate(-90 150.9 144.2)">2</text>
<text x="153.4" y="144.2" transform="rotate(-90 153.4 144.2)">3</text>
<text x="156" y="144.2" transform="rotate(-90 156 144.2)">4</text>
<text x="158.5" y="144.2" transform="rotate(-90 158.5 144.2)">5</text>
<text x="161" y="144.2" transform="rotate(-90 161 144.2)">6</text>
<text x="163.6" y="144.2" transform="rotate(-90 163.6 144.2)">7</text>
<text x="166.1" y="144.2" transform="rotate(-90 166.1 144.2)">8</text>
<text x="168.7" y="144.2" transform="rotate(-90 168.7 144.2)">9</text>
<text x="171.2" y="144.8" transform="rotate(-90 171.2 144.8)">10</text>
<text x="173.7" y="144.8" transform="rotate(-90 173.7 144.8)">11</text>
<text x="176.3" y="144.8" transform="rotate(-90 176.3 144.8)">12</text>
<text x="178.8" y="144.8" transform="rotate(-90 178.8 144.8)">13</text>
<text x="181.4" y="144.8" transform="rotate(-90 181.4 144.8)">14</text>
</g>
</svg>
